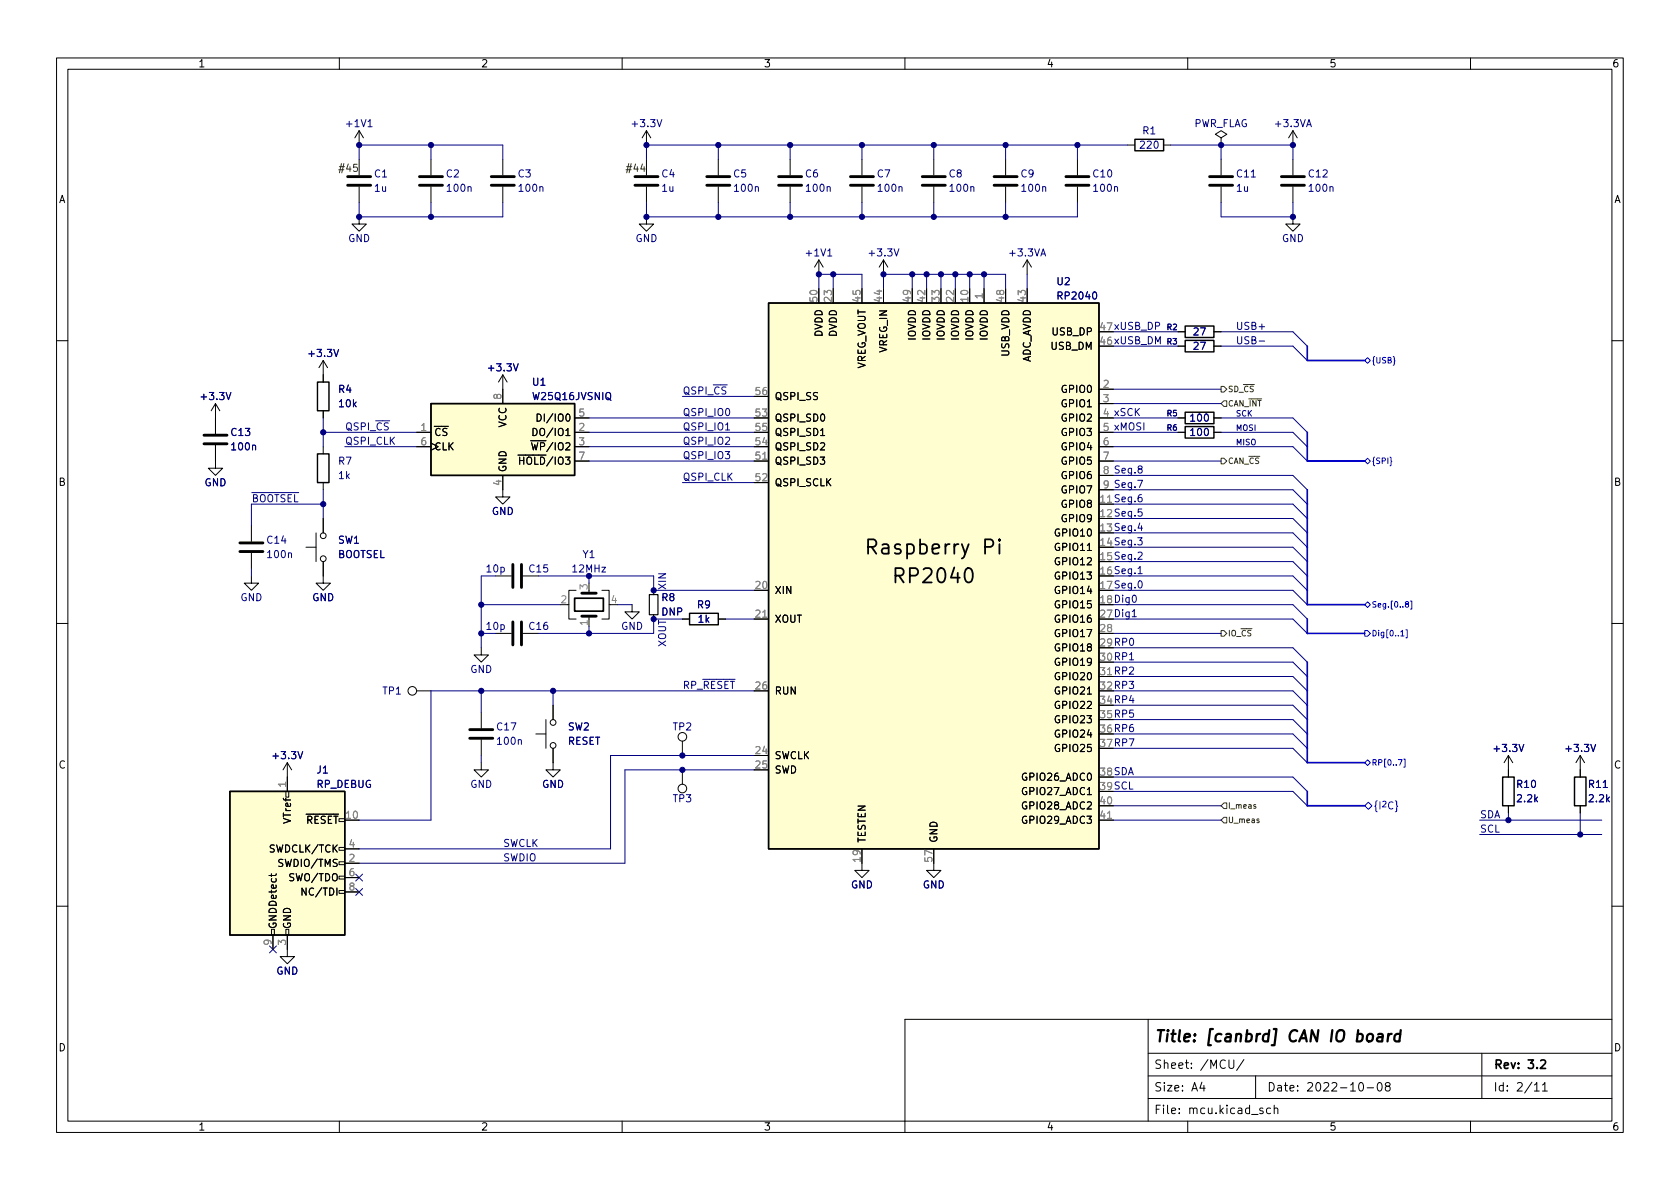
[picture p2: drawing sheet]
<svg xmlns="http://www.w3.org/2000/svg" width="297mm" height="210mm" viewBox="0 0 297 210" stroke-linecap="round" stroke-linejoin="round" font-family="sans-serif">
<g fill="none" stroke="#000" stroke-width=".18">
<path d="M10 10.2h277v190.1h-277zM12 12.2h273v186.1h-273zM60 10.2v2M110 10.2v2M160 10.2v2M210 10.2v2M260 10.2v2M63.5 38.3v1.3h1.3l-1.3 1.3-1.3-1.3h1.3M63.5 23.1l-.8 1.3M63.5 23.1v2.5M63.5 28.2v2.8M63.5 33v2.8"/>
<path d="M63.5 23.1l.8 1.3M76.2 28.2v2.8M76.2 33v2.8M88.9 28.2v2.8M88.9 33v2.8M114.3 38.3v1.3h1.3l-1.3 1.3-1.3-1.3h1.3M114.3 23.1l-.8 1.3M114.3 23.1v2.5M114.3 28.2v2.8M114.3 33v2.8M114.3 23.1l.8 1.3M127 28.2v2.8"/>
<path d="M127 33v2.8M139.7 28.2v2.8M139.7 33v2.8M152.4 28.2v2.8M152.4 33v2.8M165.1 28.2v2.8M165.1 33v2.8M177.8 28.2v2.8M177.8 33v2.8M190.5 28.2v2.8M190.5 33v2.8M199.4 25.6h1.3"/>
<path d="M205.7 25.6h1.3M215.9 24.4l1-.7-1-.6-1 .6 1 .7v1.2M215.9 25.6h.1M215.9 28.2v2.8M215.9 33v2.8M228.6 38.3v1.3h1.3l-1.3 1.3-1.3-1.3h1.3M228.6 23.1l-.8 1.3M228.6 23.1v2.5M228.6 28.2v2.8M228.6 33v2.8M228.6 23.1l.8 1.3M144.8 46l-.8 1.2"/>
<path d="M144.8 46v2.5M144.8 46l.7 1.2M156.2 46l-.8 1.2M156.2 46v2.5M156.2 46l.8 1.2M174 51v2.6M181.6 46l-.8 1.2M181.6 46v2.5M181.6 46l.8 1.2M208.3 58.7h1.2M214.6 58.7h1.3M10 60.2h2"/>
<path d="M38.1 78.7v4.1h1.3l-1.3 1.3-1.3-1.3h1.3M38.1 71.4v5.3M38.1 71.4l-.8 1.2M38.1 71.4l.8 1.2M57.1 63.7l-.7 1.3M57.1 63.7v3.9M57.1 72.6v1.3M57.1 79v1.3M57.1 63.7l.8 1.3M73.7 76.4h2.5M73.7 79h2.5M88.9 66.3l-.8 1.3"/>
<path d="M88.9 66.3v5.1M88.9 66.3l.8 1.3M94.2 75.8a.64 .64 0 0 1 .8 .6 .64 .64 0 0 1-.8 .6zM95 73.2a.64 .64 0 0 1 .7 .6 .64 .64 0 0 1-.7 .7zM101.6 76.4h2.5M101.6 79h2.5M101.6 73.9h2.5M194.3 76.4h2.5M194.3 79h2.5M194.3 73.9h2.5M194.3 68.8h2.5M194.3 71.4h2.5"/>
<path d="M208.3 76.4h1.2M208.3 73.9h1.2M208.3 61.2h1.2M214.6 76.4h1.3M214.6 73.9h1.3M214.6 61.2h1.3M285 60.2h2M44.4 93v2.8M44.4 97.8v2.8M54.1 96.8h1.8M55.9 94.2v5.1M57.1 99.3v3.8h1.3l-1.3 1.3-1.2-1.3h1.2"/>
<path d="M57.1 85.3v1.3M57.1 91.7v2.5M88.9 84.1v3.8h1.3l-1.3 1.2-1.3-1.2h1.3M101.6 81.5h2.5M133.3 81.5h2.6M194.3 81.5h2.5M194.3 84.1h2.5M194.3 86.6h2.5M10 110.2h2M44.4 101.8v1.3h1.3l-1.3 1.3-1.2-1.3h1.2M85.1 114.5v1.3h1.3l-1.3 1.3-1.3-1.3h1.3M87.6 101.8h2.8"/>
<path d="M87.6 112h2.8M92.5 101.8h2.7M92.5 112h2.7M101.9 104.4h-1.3v5.1h1.3M104.1 104.4v.5M104.1 109v.5M106.4 104.4h1.3v5.1h-1.3M111.8 106.9v1.3h1.2l-1.2 1.3-1.3-1.3h1.3M115.6 104.4v.8M115.6 108.7v.8M120.6 109.5h1.3M127 109.5h1.3"/>
<path d="M133.3 109.5h2.6M285 110.2h2M50.5 139.9h.6v1.1h-.6zM50.8 134.9l-.8 1.2M50.8 134.9v5M50.8 134.9l.8 1.2M73.7 122.2h2.5M85.1 134.9v1.2h1.3l-1.3 1.3-1.3-1.3h1.3M85.1 126v2.8M85.1 130.8v2.8M94.7 129.8h1.8M96.5 127.2v5.1"/>
<path d="M97.8 132.3v3.8h1.3l-1.3 1.3-1.3-1.3h1.3M97.8 124.7v2.5M120.6 131.1v2.5M120.6 136.1v2.6M266.7 133.6l-.8 1.3M266.7 133.6v3.8M266.7 133.6l.8 1.3M279.4 133.6l-.8 1.3M279.4 133.6v3.8M279.4 133.6l.8 1.3M48 154.5v.5M48.8 154.5l-.1 .3h-1.1"/>
<path d="M54.1 157v1.3l-.7-1.3v1.3M59.9 149.9h1.1v.5h-1.1zM59.9 154.9h1.1v.5h-1.1zM59.9 152.4h1.1v.5h-1.1zM59.9 157.5h1.1v.5h-1.1zM61 152.6h2.5M61 150.1h2.5M61 155.2h2.5M61 157.7h2.5M152.4 152.6v1.3h1.3l-1.3 1.3-1.3-1.3h1.3M165.1 152.6v1.3h1.3l-1.3 1.3-1.3-1.3h1.3M194.3 145h2.5"/>
<path d="M266.7 142.5v1.3M279.4 142.5v1.3M10 160.2h2M48 164.3h.5v1h-.5zM48.3 165.3v2.6M50.5 164.3h.6v1h-.6zM50.8 165.3v3.9h1.3l-1.3 1.2-1.3-1.2h1.3M285 160.2h2M60 198.3v2M110 198.3v2M203 194.3h82M203 190.3h82"/>
<path d="M203 186.3h82M203 180.3v18M210 198.3v2M212.5 191.4l-.4 1h1M212.9 191.9v1M217.3 187.4v1.2l.3 .3h.3l.2-.3v-1.2M219.9 187.4l-1.3 1.9M222 190.3v4M223.3 196l-.4-.1-.2 .2 .1 .3 .5 .1v.4h-.6M224.6 196l-.4-.1-.3 .3v.4l.2 .3h.5M225.3 196.1l.2-.2 .4 .1v.9M225.3 195.4v1.5"/>
<path d="M240.4 191.5l.2-.1a.81 .81 0 0 1 .6 .7 .81 .81 0 0 1-.3 .8h-.2a.81 .81 0 0 1-.6-.6 .81 .81 0 0 1 .3-.8zM241.7 192.4h1.2M243.7 191.5l.2-.1a.81 .81 0 0 1 .5 .7 .81 .81 0 0 1-.3 .8h-.1a.81 .81 0 0 1-.6-.6 .81 .81 0 0 1 .3-.8zM245.2 192.1l-.3-.3 .1-.2 .2-.2 .4 .1 .2 .2-.1 .2-.6 .2-.2 .3 .1 .4 .2 .1h.3l.3-.3-.1-.4-.2-.1M260 198.3v2M262 186.3v8M271.3 191.9l.4-.5v1.5M271.3 192.9h.9M272.7 191.9l.4-.5v1.5M272.7 192.9h.9M285 180.3h-125v20"/>
<circle cx="57.2" cy="94.7" r=".51"/>
<circle cx="57.2" cy="98.8" r=".51"/>
<circle cx="72.9" cy="122.2" r=".76"/>
<circle cx="97.8" cy="127.8" r=".51"/>
<circle cx="97.8" cy="131.8" r=".51"/>
<circle cx="120.6" cy="130.3" r=".76"/>
<circle cx="120.6" cy="139.4" r=".76"/>
</g>
<path d="M101.6 105.8h5.1v2.3h-5.1zM272.4 187.6l.6-.2 .2 .2 .1 .3-1 1h1" fill="none" stroke="#000" stroke-width=".3"/>
<path d="M243.7 182.9l.2-.1 .5 .1v1.3M244.5 183.3l-.7 .1a.4 .4 0 0 0-.3 .3 .4 .4 0 0 0 .2 .5l.7-.1M245.5 182.8l-.2 1.4M246.1 182.8l-.4 .1-.3 .3M247.6 182.9a.66 .66 0 0 0-1 .3l-.1 .6 .2 .3 .1 .1 .6-.1M247.7 182.2l-.3 2" fill="none" stroke="#000" stroke-width=".4"/>
<g fill="none" stroke="#000" stroke-width=".51">
<path d="M61.5 32.8h4M61.5 31.2h4M74.2 32.8h4M74.2 31.2h4M86.9 32.8h4M86.9 31.2h4M112.3 32.8h4M112.3 31.2h4M125 32.8h4M125 31.2h4M137.7 32.8h4M137.7 31.2h4"/>
<path d="M150.4 32.8h4M150.4 31.2h4M163.1 32.8h4M163.1 31.2h4M175.8 32.8h4M175.8 31.2h4M188.5 32.8h4M188.5 31.2h4M213.9 32.8h4M213.9 31.2h4M226.6 32.8h4M226.6 31.2h4"/>
<path d="M36.1 78.5h4M36.1 77h4M42.4 97.5h4.1M42.4 96h4.1M90.7 99.8v4.1M92.2 99.8v4.1M90.7 110v4M92.2 110v4M102.9 109h2.5M102.9 104.9h2.5M83.1 130.6h4M83.1 129h4"/>
</g>
<g fill="#fffed0" stroke="#fffed0" stroke-width=".18">
<path d="M76.2 71.4h25.4v12.7h-25.4z"/>
<path d="M40.6 139.9h20.4v25.4h-20.4z"/>
<path d="M135.9 53.6h58.4v96.5h-58.4z"/>
</g>
<g fill="none" stroke="#000" stroke-width=".25">
<path d="M200.7 24.6h5v2.1h-5zM135.9 53.6h58.4v96.5h-58.4zM209.5 57.7h5.1v2h-5.1zM56.1 67.6h2.1v5h-2.1zM76.2 71.4h25.4v12.7h-25.4zM209.5 60.2h5.1v2h-5.1zM209.5 75.4h5.1v2.1h-5.1zM209.5 72.9h5.1v2h-5.1zM56.1 80.3h2.1v5h-2.1zM121.9 108.5h5.1v2h-5.1zM40.6 139.9h20.4v25.4h-20.4zM265.7 137.4h2v5.1h-2z"/>
<path d="M278.4 137.4h2v5.1h-2z"/>
</g>
<path d="M114.8 105.2h1.5v3.5h-1.5z" fill="none" stroke="#000" stroke-width=".2"/>
<path d="M176.7 95.4l-.1 .1 .1 .1 .1-.1-.1-.1v.2M176.7 96.2v1.7" fill="none" stroke="#000" stroke-width=".32"/>
<g fill="none" stroke="#00f" stroke-width=".18">
<path d="M241.3 63.7l.5-.5 .5 .5-.5 .5zM241.3 81.5l.5-.5 .5 .5-.5 .5zM245.8 80.8l.2 .2v.5l.1 .1-.1 .1v.5l-.2 .2M241.3 106.9l.5-.5 .5 .5-.5 .5zM241.3 111.5h.5l.5 .5-.5 .5h-.5zM247.7 112.5h.5M248.6 111.4h.2v1.4h-.2M248.7 106.8l-.2-.2v-.1l.5-.1v.3l-.5 .3 .2 .4 .4-.2-.2-.4M249.4 106.3h.2v1.4h-.2M241.8 134.4l.5 .5-.5 .5-.5-.5zM247.2 134.3h.7l-.4 1M248.2 134.2h.2v1.5h-.2"/>
<path d="M241.9 141.9l.7 .6-.7 .6-.6-.6z"/>
</g>
<path d="M215.9 68.3h.5l.5 .5-.5 .5h-.5zM216.4 70.9h.5v1h-.5l-.5-.5zM215.9 81h.5l.5 .5-.5 .5h-.5zM215.9 111.5h.5l.5 .5-.5 .5h-.5zM216.4 144.5h.5v1h-.5l-.5-.5zM216.4 142h.5v1h-.5l-.5-.5zM222 142.3h-.2l-.1 .1v.2l.3 .1v.2h-.3" fill="none" stroke="#800000" stroke-width=".18"/>
<g fill="none" stroke="#000080" stroke-width=".18">
<path d="M63.5 28.2v-2.6h25.4v2.6M63.5 35.8v2.5h25.4v-2.5M76.2 25.6v2.6M76.2 35.8v2.5M114.3 35.8v2.5h76.2v-2.5M127 25.6v2.6M127 35.8v2.5M139.7 25.6v2.6M139.7 35.8v2.5M152.4 25.6v2.6M152.4 35.8v2.5M165.1 25.6v2.6"/>
<path d="M165.1 35.8v2.5M177.8 25.6v2.6M177.8 35.8v2.5M190.5 25.6v2.6M199.4 25.6h-85.1v2.6M207 25.6h21.6v2.6M215.9 35.8v2.5h12.7v-2.5M215.9 25.6v2.6M144.8 51v-2.5h7.6v2.5M147.3 48.5v2.5M156.2 51v-2.5h21.6v2.5M161.3 48.5v2.5"/>
<path d="M163.8 48.5v2.5M166.4 48.5v2.5M168.9 48.5v2.5M171.4 48.5v2.5M174 48.5v2.5M181.6 48.5v2.5M196.8 58.7h11.5M215.9 58.7h12.7l2.5 2.5M57.1 73.9v5.1M57.1 76.4h16.6M61 79h12.7M104.1 79h29.2"/>
<path d="M104.1 76.4h29.2M104.1 73.9h29.2M120.6 70.1h12.7M128.3 76h.7M196.8 79h31.8l2.5 2.5M196.8 76.4h11.5M196.8 73.9h11.5M196.8 61.2h11.5M196.8 71.4h19.1M196.8 68.8h19.1M215.9 76.4h12.7l2.5 2.6M215.9 73.9h12.7l2.5 2.5"/>
<path d="M215.9 61.2h12.7l2.5 2.5M222.6 60.3h1M57.1 86.6v5.1M57.1 89.1h-12.7v3.9M104.1 81.5h29.2M120.6 85.3h12.7M196.8 86.6h31.8l2.5 2.5M196.8 84.1h31.8l2.5 2.5M196.8 94.2h31.8l2.5 2.6M196.8 89.1h31.8l2.5 2.6M196.8 81.5h19.1M196.8 91.7h31.8l2.5 2.5"/>
<path d="M196.8 96.8h31.8l2.5 2.5M196.8 99.3h31.8l2.5 2.5M44.4 100.6v1.2M85.1 112h2.5M85.1 106.9h14M87.6 101.8h-2.5v12.7M95.2 101.8h20.4v2.6h17.7M104.1 101.8v1.3M104.1 110.7v1.3M109.2 106.9h2.6M120.6 109.5h-5v2.5h-20.4M128.3 109.5h5"/>
<path d="M196.8 114.5h31.8l2.5 2.6M196.8 119.6h31.8l2.5 2.6M196.8 112h19.1M196.8 109.5h31.8l2.5 2.5M196.8 101.8h31.8l2.5 2.6M196.8 117.1h31.8l2.5 2.5M196.8 106.9h31.8l2.5 2.6M196.8 104.4h31.8l2.5 2.5M200.2 109.1h.7M201.2 101.4h.7M85.1 122.2v3.8M85.1 133.6v1.3"/>
<path d="M97.8 122.2v2.5M133.3 122.2h-57.1v22.8h-12.7M133.3 136.1h-22.8v16.5h-47M133.3 133.6h-25.4v16.5h-44.4M196.8 129.8h31.8l2.5 2.5M196.8 137.4h31.8l2.5 2.5M196.8 132.3h31.8l2.5 2.6M196.8 139.9h31.8l2.5 2.6M196.8 122.2h31.8l2.5 2.5M196.8 124.7h31.8l2.5 2.5M196.8 127.2h31.8l2.5 2.6M196.8 142.5h19.1"/>
<path d="M196.8 145h19.1M261.6 145h21.6M261.6 147.6h21.6M266.7 143.8v1.2M279.4 143.8v3.8"/>
</g>
<path d="M63.2 29h-.7v.7l.2-.2 .4 .1 .1 .2v.4l-.2 .1-.5-.1M113.6 29l-.3 .9h.8" fill="none" stroke="#008000" stroke-width=".18"/>
<path d="M231.1 61.2v2.5h10.2M231.1 76.4v5.1h10.2M231.1 86.6v20.3h10.2M231.1 109.5v2.5h10.2M231.1 117.1v17.8h10.2M231.1 139.9v2.6h10.2" fill="none" stroke="#00f" stroke-width=".3"/>
<path d="M62.9 157.1l1.2 1.2M62.9 154.6l1.2 1.2M64.1 157.1l-1.2 1.2M64.1 154.6l-1.2 1.2M47.7 167.3l1.2 1.2M48.9 167.3l-1.2 1.2" fill="none" stroke="#000084" stroke-width=".18"/>
<g fill="#000080" stroke="#000080" stroke-width=".18">
<circle cx="166.4" cy="48.5" r=".46"/>
<circle cx="165.1" cy="38.3" r=".46"/>
<circle cx="168.9" cy="48.5" r=".46"/>
<circle cx="152.4" cy="25.6" r=".46"/>
<circle cx="139.7" cy="25.6" r=".46"/>
<circle cx="152.4" cy="38.3" r=".46"/>
<circle cx="147.3" cy="48.5" r=".46"/>
<circle cx="161.3" cy="48.5" r=".46"/>
<circle cx="156.2" cy="48.5" r=".46"/>
<circle cx="163.8" cy="48.5" r=".46"/>
<circle cx="144.8" cy="48.5" r=".46"/>
<circle cx="76.2" cy="25.6" r=".46"/>
<circle cx="63.5" cy="38.3" r=".46"/>
<circle cx="57.1" cy="89.1" r=".46"/>
<circle cx="76.2" cy="38.3" r=".46"/>
<circle cx="57.1" cy="76.4" r=".46"/>
<circle cx="63.5" cy="25.6" r=".46"/>
<circle cx="85.1" cy="106.9" r=".46"/>
<circle cx="139.7" cy="38.3" r=".46"/>
<circle cx="127" cy="38.3" r=".46"/>
<circle cx="115.6" cy="104.4" r=".46"/>
<circle cx="115.6" cy="109.5" r=".46"/>
<circle cx="127" cy="25.6" r=".46"/>
<circle cx="114.3" cy="25.6" r=".46"/>
<circle cx="114.3" cy="38.3" r=".46"/>
<circle cx="104.1" cy="101.8" r=".46"/>
<circle cx="85.1" cy="112" r=".46"/>
<circle cx="104.1" cy="112" r=".46"/>
<circle cx="85.1" cy="122.2" r=".46"/>
<circle cx="97.8" cy="122.2" r=".46"/>
<circle cx="120.6" cy="133.6" r=".46"/>
<circle cx="120.6" cy="136.1" r=".46"/>
<circle cx="266.7" cy="145" r=".46"/>
<circle cx="279.4" cy="147.6" r=".46"/>
<circle cx="177.8" cy="38.3" r=".46"/>
<circle cx="177.8" cy="25.6" r=".46"/>
<circle cx="165.1" cy="25.6" r=".46"/>
<circle cx="190.5" cy="25.6" r=".46"/>
<circle cx="174" cy="48.5" r=".46"/>
<circle cx="171.4" cy="48.5" r=".46"/>
<circle cx="215.9" cy="25.6" r=".46"/>
<circle cx="228.6" cy="25.6" r=".46"/>
<circle cx="228.6" cy="38.3" r=".46"/>
</g>
<g font-size="3.5">
<text x="154.2" y="98">Raspberry Pi</text>
<text x="158.7" y="103.1">RP2040</text>
</g>
<text font-size="2.8" x="204" y="184.3">Title: [canbrd] CAN IO board</text>
<g font-size="2.1">
<text x="204" y="189">Sheet: /MCU/</text>
<text x="264" y="189">Rev: 3.2</text>
<text x="204" y="193">Size: A4</text>
<text x="204" y="197">File: mcu.kicad_sch</text>
<text x="224" y="193">Date: 2022-10-08</text>
<text x="264" y="193">Id: 2/11</text>
</g>
<g font-size="1.8">
<text x="35" y="11.9">1</text>
<text x="85" y="11.9">2</text>
<text x="135" y="11.9">3</text>
<text x="185" y="11.9">4</text>
<text x="235" y="11.9">5</text>
<text x="285" y="11.9">6</text>
<text x="10.3" y="35.9">A</text>
<text x="285.3" y="35.9">A</text>
<text x="145.4" y="59.6" transform="rotate(-90 145.4 59.6)">DVDD</text>
<text x="148" y="59.6" transform="rotate(-90 148 59.6)">DVDD</text>
<text x="186.1" y="59.3">USB_DP</text>
<text x="153" y="65.5" transform="rotate(-90 153 65.5)">VREG_VOUT</text>
<text x="156.8" y="62.4" transform="rotate(-90 156.8 62.4)">VREG_IN</text>
<text x="161.9" y="60.2" transform="rotate(-90 161.9 60.2)">IOVDD</text>
<text x="164.5" y="60.2" transform="rotate(-90 164.5 60.2)">IOVDD</text>
<text x="167" y="60.2" transform="rotate(-90 167 60.2)">IOVDD</text>
<text x="169.5" y="60.2" transform="rotate(-90 169.5 60.2)">IOVDD</text>
<text x="172.1" y="60.2" transform="rotate(-90 172.1 60.2)">IOVDD</text>
<text x="174.6" y="60.2" transform="rotate(-90 174.6 60.2)">IOVDD</text>
<text x="178.4" y="63.1" transform="rotate(-90 178.4 63.1)">USB_VDD</text>
<text x="182.2" y="64.4" transform="rotate(-90 182.2 64.4)">ADC_AVDD</text>
<text x="185.8" y="61.8">USB_DM</text>
<text x="136.9" y="70.7">QSPI_SS</text>
<text x="187.9" y="69.5">GPIO0</text>
<text x="76.7" y="77.1">~{CS}</text>
<text x="89.5" y="75.6" transform="rotate(-90 89.5 75.6)">VCC</text>
<text x="95.1" y="77.1">DO/IO1</text>
<text x="96" y="74.5">DI/IO0</text>
<text x="136.9" y="74.5">QSPI_SD0</text>
<text x="136.9" y="77.1">QSPI_SD1</text>
<text x="187.9" y="72">GPIO1</text>
<text x="187.9" y="74.5">GPIO2</text>
<text x="187.9" y="77.1">GPIO3</text>
<text x="76.7" y="79.6">CLK</text>
<text x="89.5" y="83.6" transform="rotate(-90 89.5 83.6)">GND</text>
<text x="91.4" y="82.2">~{HOLD}/IO3</text>
<text x="93.5" y="79.6">~{WP}/IO2</text>
<text x="136.9" y="82.2">QSPI_SD3</text>
<text x="136.9" y="79.6">QSPI_SD2</text>
<text x="187.9" y="79.6">GPIO4</text>
<text x="187.9" y="82.2">GPIO5</text>
<text x="10.3" y="85.9">B</text>
<text x="136.9" y="86">QSPI_SCLK</text>
<text x="187.9" y="89.8">GPIO8</text>
<text x="187.9" y="84.7">GPIO6</text>
<text x="187.9" y="87.2">GPIO7</text>
<text x="194.6" y="88.9">11Seg.6</text>
<text x="285.3" y="85.9">B</text>
<text x="186.9" y="94.9">GPIO10</text>
<text x="187.9" y="92.3">GPIO9</text>
<text x="186.9" y="97.4">GPIO11</text>
<text x="186.9" y="99.9">GPIO12</text>
<text x="136.9" y="105">XIN</text>
<text x="186.9" y="102.5">GPIO13</text>
<text x="186.9" y="105">GPIO14</text>
<text x="186.9" y="107.6">GPIO15</text>
<text x="136.9" y="110.1">XOUT</text>
<text x="186.9" y="110.1">GPIO16</text>
<text x="186.9" y="112.6">GPIO17</text>
<text x="186.9" y="115.2">GPIO18</text>
<text x="186.9" y="117.7">GPIO19</text>
<text x="194.6" y="119.4">31RP2</text>
<text x="136.9" y="122.8">RUN</text>
<text x="186.9" y="120.3">GPIO20</text>
<text x="186.9" y="122.8">GPIO21</text>
<text x="186.9" y="125.3">GPIO22</text>
<text x="186.9" y="127.9">GPIO23</text>
<text x="186.9" y="130.4">GPIO24</text>
<text x="10.3" y="135.9">C</text>
<text x="136.9" y="134.2">SWCLK</text>
<text x="136.9" y="136.8">SWD</text>
<text x="186.9" y="133">GPIO25</text>
<text x="285.3" y="135.9">C</text>
<text x="181.1" y="138">GPIO26_ADC0</text>
<text x="181.1" y="140.6">GPIO27_ADC1</text>
<text x="181.1" y="143.1">GPIO28_ADC2</text>
<text x="51.4" y="145.5" transform="rotate(-90 51.4 145.5)">VTref</text>
<text x="52.7" y="145.7">~{RESET}</text>
<text x="153" y="149.1" transform="rotate(-90 153 149.1)">TESTEN</text>
<text x="165.7" y="149.1" transform="rotate(-90 165.7 149.1)">GND</text>
<text x="181.1" y="145.7">GPIO29_ADC3</text>
<text x="48.1" y="150.7">SWDCLK/TCK</text>
<text x="49.7" y="153.3">SWDIO/TMS</text>
<text x="51.5" y="155.8">SWO/TDO</text>
<text x="54" y="158.4">NC/TDI</text>
<text x="48.9" y="164.3" transform="rotate(-90 48.9 164.3)">GNDDetect</text>
<text x="51.4" y="164.3" transform="rotate(-90 51.4 164.3)">GND</text>
<text x="10.3" y="185.9">D</text>
<text x="285.3" y="185.9">D</text>
<text x="35" y="199.9">1</text>
<text x="85" y="199.9">2</text>
<text x="135" y="199.9">3</text>
<text x="185" y="199.9">4</text>
<text x="235" y="199.9">5</text>
<text x="285" y="199.9">6</text>
</g>
<g font-size="1.8" fill="#000084">
<text x="61.4" y="22.5">+1V1</text>
<text x="112" y="22.5">+3.3V</text>
<text x="210.9" y="22.5">PWR_FLAG</text>
<text x="225.6" y="22.5">+3.3VA</text>
<text x="201.7" y="26.3">220</text>
<text x="66.3" y="33.9">1u</text>
<text x="79.2" y="33.9">100n</text>
<text x="91.9" y="33.9">100n</text>
<text x="117.1" y="33.9">1u</text>
<text x="130" y="33.9">100n</text>
<text x="142.7" y="33.9">100n</text>
<text x="155.4" y="33.9">100n</text>
<text x="168.1" y="33.9">100n</text>
<text x="180.8" y="33.9">100n</text>
<text x="193.5" y="33.9">100n</text>
<text x="218.7" y="33.9">1u</text>
<text x="231.6" y="33.9">100n</text>
<text x="61.5" y="42.8">GND</text>
<text x="112.3" y="42.8">GND</text>
<text x="142.7" y="45.3">+1V1</text>
<text x="153.9" y="45.3">+3.3V</text>
<text x="178.6" y="45.3">+3.3VA</text>
<text x="226.6" y="42.8">GND</text>
<text x="187.3" y="53">RP2040</text>
<text x="211.1" y="59.3">27</text>
<text x="54.8" y="63.1">+3.3V</text>
<text x="86.6" y="65.7">+3.3V</text>
<text x="211.1" y="61.8">27</text>
<text x="35.8" y="70.7">+3.3V</text>
<text x="94.4" y="70.7">W25Q16JVSNIQ</text>
<text x="60" y="72">10k</text>
<text x="210.6" y="77.1">100</text>
<text x="210.6" y="74.5">100</text>
<text x="41.1" y="79.6">100n</text>
<text x="36.1" y="86">GND</text>
<text x="59.9" y="84.7">1k</text>
<text x="86.9" y="91.1">GND</text>
<text x="47.4" y="98.7">100n</text>
<text x="59.6" y="98.7">BOOTSEL</text>
<text x="86.1" y="101.2">10p</text>
<text x="101.3" y="101.2">12MHz</text>
<text x="42.5" y="106.3">GND</text>
<text x="55.2" y="106.3">GND</text>
<text x="86.1" y="111.4">10p</text>
<text x="109.8" y="111.4">GND</text>
<text x="117" y="108.8">DNP</text>
<text x="123.5" y="110.1">1k</text>
<text x="83.1" y="119">GND</text>
<text x="88.1" y="131.7">100n</text>
<text x="100.3" y="131.7">RESET</text>
<text x="48.5" y="134.2">+3.3V</text>
<text x="264.4" y="133">+3.3V</text>
<text x="277.1" y="133">+3.3V</text>
<text x="55.9" y="139.3">RP_DEBUG</text>
<text x="83.1" y="139.3">GND</text>
<text x="95.8" y="139.3">GND</text>
<text x="268.4" y="141.9">2.2k</text>
<text x="281.1" y="141.9">2.2k</text>
<text x="150.4" y="157.1">GND</text>
<text x="163.1" y="157.1">GND</text>
<text x="48.8" y="172.3">GND</text>
</g>
<g font-size="1.8" fill="#000080">
<text x="202.1" y="23.7">R1</text>
<text x="66.2" y="31.4">C1</text>
<text x="78.9" y="31.4">C2</text>
<text x="91.6" y="31.4">C3</text>
<text x="117" y="31.4">C4</text>
<text x="129.7" y="31.4">C5</text>
<text x="142.4" y="31.4">C6</text>
<text x="155.1" y="31.4">C7</text>
<text x="167.8" y="31.4">C8</text>
<text x="180.5" y="31.4">C9</text>
<text x="193.3" y="31.4">C10</text>
<text x="218.7" y="31.4">C11</text>
<text x="231.4" y="31.4">C12</text>
<text x="186.9" y="50.4">U2</text>
<text x="194.6" y="58.4">47xUSB_DP</text>
<text x="218.4" y="58.3">USB+</text>
<text x="194.6" y="61">46xUSB_DM</text>
<text x="218.4" y="60.9">USB-</text>
<text x="59.9" y="69.5">R4</text>
<text x="94.2" y="68.2">U1</text>
<text x="120.6" y="69.7">QSPI_~{CS}</text>
<text x="40.9" y="77.1">C13</text>
<text x="61" y="76.1">QSPI_~{CS}</text>
<text x="120.6" y="76.1">QSPI_IO1</text>
<text x="120.6" y="73.6">QSPI_IO0</text>
<text x="195.1" y="73.7">4 xSCK</text>
<text x="195.1" y="76.2">5 xMOSI</text>
<text x="59.9" y="82.2">R7</text>
<text x="61" y="78.6">QSPI_CLK</text>
<text x="120.6" y="81.2">QSPI_IO3</text>
<text x="120.6" y="78.6">QSPI_IO2</text>
<text x="195.1" y="83.8">8 Seg.8</text>
<text x="44.4" y="88.8">~{BOOTSEL}</text>
<text x="120.6" y="85">QSPI_CLK</text>
<text x="195.1" y="86.4">9 Seg.7</text>
<text x="194.6" y="91.4">12Seg.5</text>
<text x="194.6" y="94">13Seg.4</text>
<text x="47.3" y="96.1">C14</text>
<text x="59.8" y="96.1">SW1</text>
<text x="93.6" y="101.2">C15</text>
<text x="103.1" y="98.7">Y1</text>
<text x="194.6" y="96.5">14Seg.3</text>
<text x="194.6" y="99.1">15Seg.2</text>
<text x="194.6" y="101.6">16Seg.1</text>
<text x="117" y="106.3">R8</text>
<text x="117.8" y="104.4" transform="rotate(-90 117.8 104.4)">XIN</text>
<text x="123.3" y="107.6">R9</text>
<text x="194.6" y="104.1">17Seg.0</text>
<text x="194.6" y="106.7">18Dig0</text>
<text x="93.6" y="111.4">C16</text>
<text x="194.6" y="109.2">27Dig1</text>
<text x="117.8" y="114.4" transform="rotate(-90 117.8 114.4)">XOUT</text>
<text x="194.6" y="114.3">29RP0</text>
<text x="194.6" y="116.8">30RP1</text>
<text x="67.7" y="122.8">TP1</text>
<text x="120.6" y="121.8">RP_~{RESET}</text>
<text x="194.6" y="121.9">32RP3</text>
<text x="194.6" y="124.5">34RP4</text>
<text x="87.9" y="129.2">C17</text>
<text x="100.4" y="129.2">SW2</text>
<text x="119" y="129.2">TP2</text>
<text x="194.6" y="127">35RP5</text>
<text x="194.6" y="129.5">36RP6</text>
<text x="56.1" y="136.8">J1</text>
<text x="194.6" y="132.1">37RP7</text>
<text x="194.6" y="137.2">38SDA</text>
<text x="119" y="141.9">TP3</text>
<text x="194.6" y="139.7">39SCL</text>
<text x="268.3" y="139.3">R10</text>
<text x="281" y="139.3">R11</text>
<text x="88.9" y="149.8">SWCLK</text>
<text x="261.6" y="147.2">SCL</text>
<text x="261.6" y="144.7">SDA</text>
<text x="88.9" y="152.3">SWDIO</text>
</g>
<g font-size="1.8" fill="#008000">
<text x="59.7" y="30.4">#45</text>
<text x="110.5" y="30.4">#44</text>
</g>
<g font-size="1.8" fill="#808080">
<text x="144.5" y="53.3" transform="rotate(-90 144.5 53.3)">50</text>
<text x="147.1" y="53.3" transform="rotate(-90 147.1 53.3)">23</text>
<text x="152.1" y="53.3" transform="rotate(-90 152.1 53.3)">45</text>
<text x="156" y="53.3" transform="rotate(-90 156 53.3)">44</text>
<text x="161" y="53.3" transform="rotate(-90 161 53.3)">49</text>
<text x="163.6" y="53.3" transform="rotate(-90 163.6 53.3)">42</text>
<text x="166.1" y="53.3" transform="rotate(-90 166.1 53.3)">33</text>
<text x="168.7" y="53.3" transform="rotate(-90 168.7 53.3)">22</text>
<text x="171.2" y="53.3" transform="rotate(-90 171.2 53.3)">10</text>
<text x="173.7" y="52.8" transform="rotate(-90 173.7 52.8)">1</text>
<text x="177.5" y="53.3" transform="rotate(-90 177.5 53.3)">48</text>
<text x="181.4" y="53.3" transform="rotate(-90 181.4 53.3)">43</text>
<text x="194.6" y="58.4">47</text>
<text x="194.6" y="61">46</text>
<text x="88.6" y="70.6" transform="rotate(-90 88.6 70.6)">8</text>
<text x="133.6" y="69.8">56</text>
<text x="195.1" y="68.6">2</text>
<text x="195.1" y="71.1">3</text>
<text x="74.4" y="76.2">1</text>
<text x="102.4" y="76.2">2</text>
<text x="102.4" y="73.7">5</text>
<text x="133.6" y="73.7">53</text>
<text x="133.6" y="76.2">55</text>
<text x="195.1" y="73.7">4</text>
<text x="195.1" y="76.2">5</text>
<text x="74.4" y="78.7">6</text>
<text x="102.4" y="78.7">3</text>
<text x="102.4" y="81.3">7</text>
<text x="133.6" y="81.3">51</text>
<text x="133.6" y="78.7">54</text>
<text x="195.1" y="78.7">6</text>
<text x="195.1" y="81.3">7</text>
<text x="195.1" y="83.8">8</text>
<text x="88.6" y="85.8" transform="rotate(-90 88.6 85.8)">4</text>
<text x="133.6" y="85.1">52</text>
<text x="194.6" y="88.9">11</text>
<text x="195.1" y="86.4">9</text>
<text x="194.6" y="91.4">12</text>
<text x="194.6" y="94">13</text>
<text x="194.6" y="96.5">14</text>
<text x="194.6" y="99.1">15</text>
<text x="194.6" y="101.6">16</text>
<text x="99.2" y="106.7">2</text>
<text x="103.9" y="104.2" transform="rotate(-90 103.9 104.2)">3</text>
<text x="108.1" y="106.7">4</text>
<text x="133.6" y="104.1">20</text>
<text x="194.6" y="104.1">17</text>
<text x="194.6" y="106.7">18</text>
<text x="103.9" y="110.6" transform="rotate(-90 103.9 110.6)">1</text>
<text x="133.6" y="109.2">21</text>
<text x="194.6" y="111.8">28</text>
<text x="194.6" y="109.2">27</text>
<text x="194.6" y="114.3">29</text>
<text x="194.6" y="116.8">30</text>
<text x="194.6" y="119.4">31</text>
<text x="133.6" y="121.9">26</text>
<text x="194.6" y="121.9">32</text>
<text x="194.6" y="124.5">34</text>
<text x="194.6" y="127">35</text>
<text x="194.6" y="129.5">36</text>
<text x="133.6" y="133.3">24</text>
<text x="133.6" y="135.9">25</text>
<text x="194.6" y="132.1">37</text>
<text x="194.6" y="137.2">38</text>
<text x="50.5" y="139.2" transform="rotate(-90 50.5 139.2)">1</text>
<text x="194.6" y="142.2">40</text>
<text x="194.6" y="139.7">39</text>
<text x="61.2" y="144.8">10</text>
<text x="61.7" y="149.9">4</text>
<text x="194.6" y="144.8">41</text>
<text x="61.7" y="152.4">2</text>
<text x="61.7" y="154.9">6</text>
<text x="152.1" y="152.4" transform="rotate(-90 152.1 152.4)">19</text>
<text x="164.8" y="152.4" transform="rotate(-90 164.8 152.4)">57</text>
<text x="61.7" y="157.5">8</text>
<text x="48" y="167.1" transform="rotate(-90 48 167.1)">9</text>
<text x="50.5" y="167.1" transform="rotate(-90 50.5 167.1)">3</text>
</g>
<text font-size="1.8" fill="#00f" x="242.8" y="143.1">{I^{2}C}</text>
<g font-size="1.4" fill="#000080">
<text x="206.4" y="58.4">R2</text>
<text x="206.4" y="60.9">R3</text>
<text x="206.4" y="76.1">R6</text>
<text x="206.4" y="73.6">R5</text>
<text x="218.4" y="73.6">SCK</text>
<text x="218.4" y="76.2">MOSI</text>
<text x="218.4" y="78.7">MISO</text>
</g>
<g font-size="1.4" fill="#00f">
<text x="242.5" y="64.2">{USB}</text>
<text x="242.5" y="82">{SPI}</text>
<text x="242.5" y="107.4">Seg.[0..8]</text>
<text x="242.5" y="112.5">Dig[0..1]</text>
<text x="242.5" y="135.4">RP[0..7]</text>
</g>
<g font-size="1.4" fill="#800000">
<text x="217.1" y="69.3">SD_~{CS}</text>
<text x="217.1" y="71.9">CAN_~{INT}</text>
<text x="217.1" y="82">CAN_~{CS}</text>
<text x="217.1" y="112.5">IO_~{CS}</text>
<text x="217.1" y="143">I_meas</text>
<text x="217.1" y="145.5">U_meas</text>
</g>
</svg>
